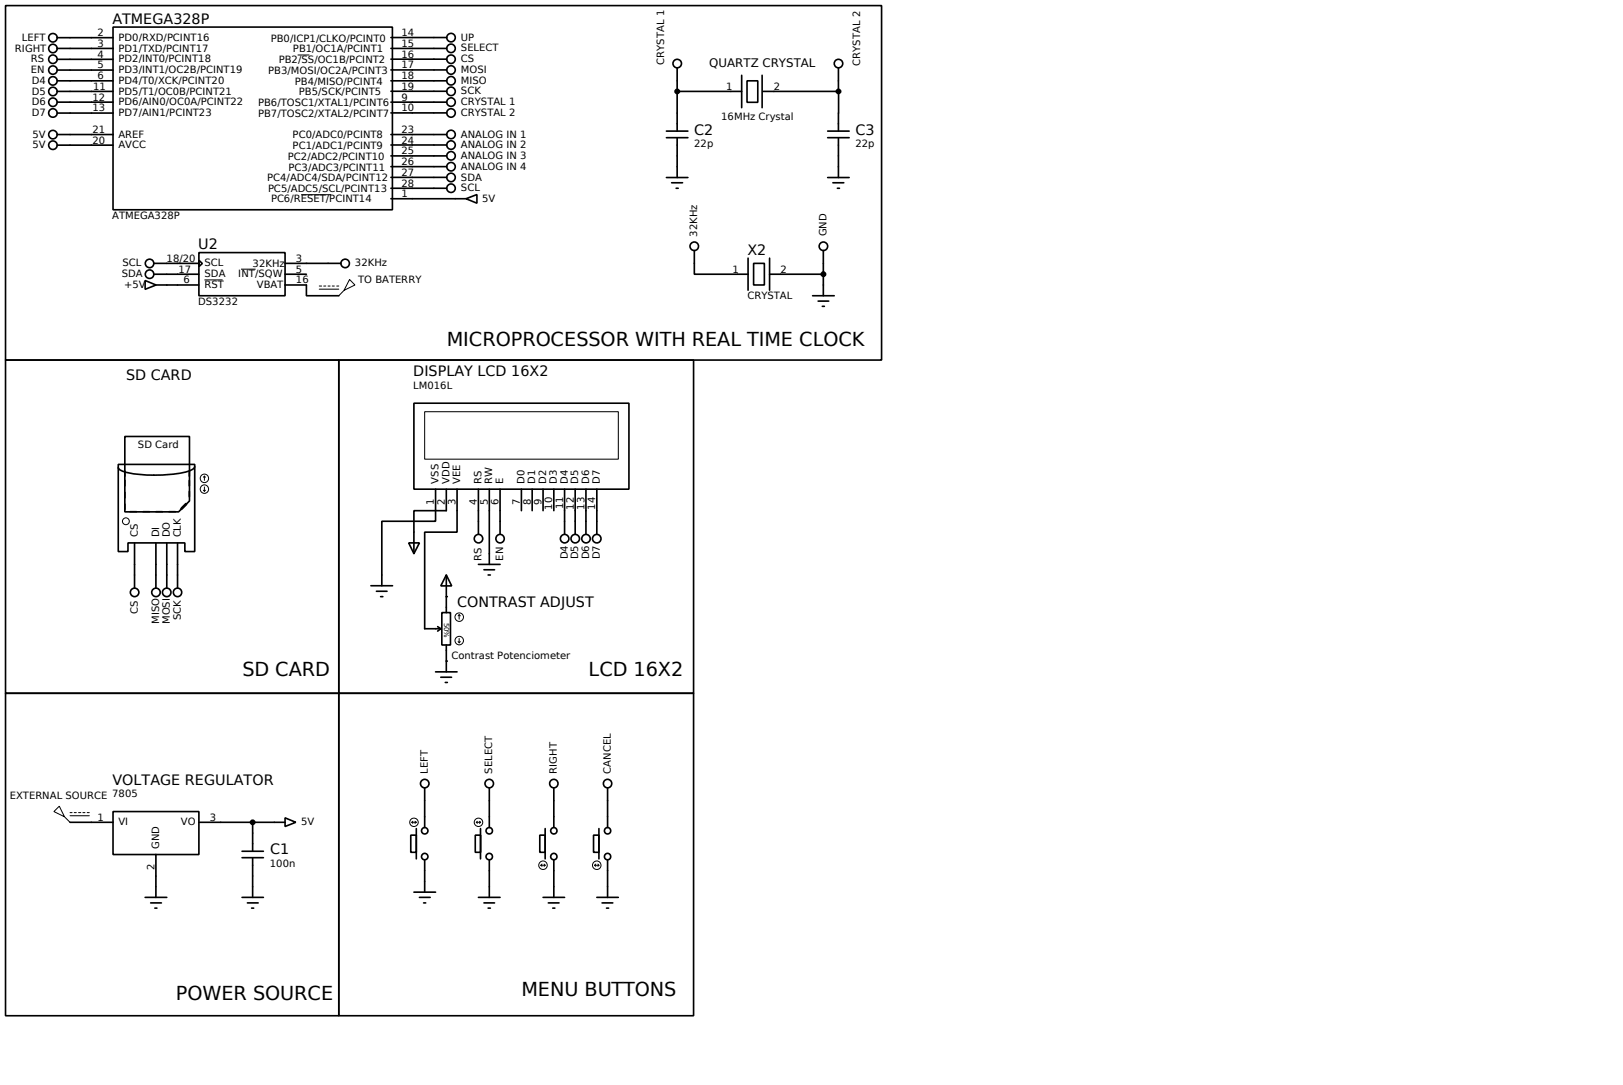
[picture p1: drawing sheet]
<svg xmlns="http://www.w3.org/2000/svg" width="383mm" height="256mm" viewBox="0 0 383 256" stroke-linecap="round" stroke-linejoin="round" font-family="sans-serif">
<g fill="none" stroke="#000" stroke-width=".39">
<path d="M1.3 1.3h207v83.8h-207zM13.5 8.9h13.2M13.5 14h13.2M13.5 11.4h13.2M13.5 16.6h13.2M13.5 19.1h13.2M26.7 6.4h66v43.2h-66zM92.4 14h13.2M92.4 11.4h13.2M92.4 16.5h13.2M92.4 19.1h13.2M92.4 8.9h13.2"/>
<path d="M160 16.1v14.9M175.2 17.8v7.7M176.5 19.1h2.5v5.1h-2.5zM180.1 17.8v7.7M198.1 16.1v14.9M13.5 21.6h13.2M13.5 24.1h13.2M13.5 26.7h13.2M13.5 31.8h13.2M13.5 34.3h13.2M92.4 24.1h13.2M92.4 26.7h13.2"/>
<path d="M92.4 21.6h13.2M92.4 31.8h13.2M92.4 34.3h13.2M92.4 39.4h13.2M92.4 36.8h13.2M157.4 31h5.1M157.4 32.5h5.1M160 21.6h15.2M160 32.5v9.5M180.3 21.6h17.8M195.5 31h5.1M195.5 32.5h5.1"/>
<path d="M198.1 32.5v9.5M47 59.7h20.3v10.2h-20.3zM92.4 41.9h13.2M92.4 44.5h13.2M92.4 47h17.7M110.1 47l2.6-1v2zM157.4 42h5.1M158.7 43.2h2.6M159.7 44.5h.5M164 59.2v5.6h12.7M194.5 59.2v10.7M195.5 42h5.1"/>
<path d="M196.8 43.2h2.6M197.8 44.5h.5M34.3 66.3l2.6 1.1-2.6 1zM36.3 62.2h10.7M36.3 64.8h10.7M36.8 67.4h10.2M47 61.5l.8 .8-.8 .7zM67.3 67.4h5.1v2.5h7.6M67.3 62.2h13.2M67.3 64.8h5.1M176.7 61v7.6M178 62.2h2.6v5.2h-2.6z"/>
<path d="M181.8 64.8h12.7M181.8 61v7.6M192 69.9h5.1M193.3 71.2h2.5M194.3 72.4h.5M1.3 85.1h78.7v78.8h-78.7zM80 85.1h83.9v78.8h-83.9zM97.8 95.3h50.8v20.3h-50.8zM27.9 109.8h18.1v20.6h-2.3v-2.1h-13.5v2.1h-2.3zM29.5 103.2h15.3v15.2l-2.6 2.6h-12.7zM29.5 111.3v1.3M29.5 113.5v1.3"/>
<path d="M29.5 116.4v1.3M29.5 119.1v1.4M43.7 119.4l-1 1.1M44.7 111.3v1.3M44.7 113.5v1.3M44.7 116.1v1.3M46 110.3a2.12 2.12 0 0 1-1.8 1.2 33 33 0 0 1-15.3-.2l-.9-.5-.1-.3M102.9 115.6v7.6h-12.7v15.2M105.4 115.6v5.1h-7.6v5.1M108 115.6v10.2h-7.7v22.8h3.8M113 115.6v10.6M115.6 115.6v17.8"/>
<path d="M118.1 115.6v10.6M123.2 115.6v5.1M125.7 115.6v5.1M128.3 115.6v5.1M130.8 115.6v5.1M133.4 115.6v10.6M135.9 115.6v10.6M138.4 115.6v10.6M141 115.6v10.6M30.7 120.9h1.6M31.8 128.3v10.6M33.8 120.9h1.5"/>
<path d="M36.8 128.3v10.6M36.8 120.9h1.6M39.4 128.3v10.6M39.9 120.9h1.6M41.9 128.3v10.6M87.6 138.4h5.1M88.9 139.8h2.5M96.6 128.3h2.5l-1.3 2.6zM97.8 125.7v5.2M105.4 135.9l1.3 2.6h-2.6zM105.4 135.9v8.9M113 133.4h5.1"/>
<path d="M114.3 134.7h2.5M115.3 135.9h.6M89.9 141h.6M102.9 158.8h5.1M103.4 148.1l.7 .5M104.1 148.6l-.7 .6M104.4 144.8h2v7.7h-2zM105.4 152.5v6.3M1.3 163.8h78.7v76.3h-78.7zM80 163.8h83.9v76.3h-83.9zM104.1 160.1h2.6M105.2 161.3h.5"/>
<path d="M16.5 194.4h10.2M26.7 191.8h20.3v10.2h-20.3zM47 194.4h20.3M59.7 194.4v6.8M67.3 193.3l2.6 1.1-2.6 .9zM97 197.4h1.4v4.1h-1.4zM98.4 195.8v7.2M100.3 186.2v9.4M112.3 197.4h1.3v4.1h-1.3zM113.5 195.8v7.2M115.6 186.2v9.4M127.5 197.4h1.3v4.1h-1.3z"/>
<path d="M128.8 195.8v7.2M130.8 186.2v9.4M140.2 197.4h1.3v4.1h-1.3zM141.5 195.8v7.2M143.5 186.2v9.4M34.3 212.1h5.1M35.6 213.4h2.5M36.6 214.6h.5M36.8 201.9v10.2M57.2 212.1h5M57.2 201.2h5M57.2 202.7h5"/>
<path d="M58.5 213.4h2.5M59.4 214.6h.5M59.7 202.7v9.4M97.8 210.9h5.1M99.1 212.1h2.5M100.1 213.4h.5M100.3 203.3v7.6M113 212.1h5.1M114.3 213.4h2.5M115.3 214.6h.6M115.6 203.3v8.8M128.3 212.1h5.1"/>
<path d="M129.5 213.4h2.6M130.6 214.6h.5M130.8 203.3v8.8M141 212.1h5.1M142.2 213.4h2.6M143.3 214.6h.5M143.5 203.3v8.8"/>
<circle cx="12.5" cy="8.9" r="1.01"/>
<circle cx="12.5" cy="19.1" r="1.01"/>
<circle cx="12.5" cy="11.5" r="1.01"/>
<circle cx="12.5" cy="14" r="1.01"/>
<circle cx="12.5" cy="16.6" r="1.01"/>
<circle cx="106.6" cy="14" r="1.01"/>
<circle cx="106.6" cy="8.9" r="1"/>
<circle cx="106.6" cy="19.1" r="1"/>
<circle cx="106.6" cy="11.4" r="1"/>
<circle cx="106.6" cy="16.5" r="1"/>
<circle cx="160" cy="15" r="1.01"/>
<circle cx="198.1" cy="15" r="1.01"/>
<circle cx="12.5" cy="34.3" r="1.01"/>
<circle cx="12.5" cy="26.7" r="1.01"/>
<circle cx="12.5" cy="21.6" r="1.01"/>
<circle cx="12.5" cy="24.2" r="1.01"/>
<circle cx="12.5" cy="31.8" r="1.01"/>
<circle cx="106.6" cy="26.7" r="1.01"/>
<circle cx="106.6" cy="34.3" r="1"/>
<circle cx="106.6" cy="31.8" r="1"/>
<circle cx="106.6" cy="24.1" r="1"/>
<circle cx="106.6" cy="36.8" r="1"/>
<circle cx="106.6" cy="21.6" r="1"/>
<circle cx="106.6" cy="39.4" r="1"/>
<circle cx="160" cy="21.6" r=".51"/>
<circle cx="198.1" cy="21.6" r=".5"/>
<circle cx="106.6" cy="44.5" r="1"/>
<circle cx="106.6" cy="41.9" r="1"/>
<circle cx="164" cy="58.2" r="1"/>
<circle cx="194.5" cy="58.2" r="1"/>
<circle cx="35.3" cy="64.8" r="1"/>
<circle cx="35.3" cy="62.3" r="1"/>
<circle cx="81.5" cy="62.3" r="1"/>
<circle cx="194.5" cy="64.8" r=".51"/>
<circle cx="113.1" cy="127.3" r="1"/>
<circle cx="118.1" cy="127.3" r="1"/>
<circle cx="133.4" cy="127.3" r="1"/>
<circle cx="135.9" cy="127.3" r="1.01"/>
<circle cx="138.5" cy="127.3" r="1"/>
<circle cx="141" cy="127.3" r="1"/>
<circle cx="31.8" cy="140" r="1.01"/>
<circle cx="36.9" cy="140" r="1"/>
<circle cx="39.4" cy="140" r="1"/>
<circle cx="41.9" cy="140" r="1"/>
<circle cx="59.7" cy="194.4" r=".5"/>
<circle cx="100.3" cy="185.2" r="1.01"/>
<circle cx="100.3" cy="196.4" r=".76"/>
<circle cx="115.6" cy="185.2" r="1"/>
<circle cx="115.6" cy="196.4" r=".75"/>
<circle cx="130.8" cy="185.2" r="1"/>
<circle cx="130.8" cy="196.4" r=".74"/>
<circle cx="143.5" cy="185.2" r="1"/>
<circle cx="143.5" cy="196.4" r=".75"/>
<circle cx="100.3" cy="202.5" r=".76"/>
<circle cx="115.6" cy="202.5" r=".75"/>
<circle cx="130.8" cy="202.5" r=".74"/>
<circle cx="143.5" cy="202.5" r=".75"/>
</g>
<g fill="#000">
<circle cx="105.4" cy="141" r=".19"/>
<circle cx="105.4" cy="156.3" r=".19"/>
</g>
<g fill="none" stroke="#000" stroke-width=".24">
<path d="M70.3 13h2.8M71.2 46h7M48.3 66.2h4.3M56.9 63.6h3.5M75.4 67.6h.6M75.4 68.3h4.6M76.5 67.6h.5M77.5 67.6h.5M78.5 67.6h.5M79.6 67.6h.4M81.3 68.6l-1.3 1.3M82.6 66.1l1.3 1.3-2.6 1.2z"/>
<path d="M100.3 97.3h45.8v11.2h-45.8zM48 115.9l.3 .2M48.3 112.6l.2 .2M48.3 112.6l-.3 .2M48.3 112.6v.9M48.3 115.1v1M48.5 115.9l-.2 .2M108.2 151.6l.3 .3M108.5 145.3l.3 .3M108.5 145.3v1M108.5 150.9v1M108.5 145.3l-.3 .3"/>
<path d="M108.8 151.6l-.3 .3M14 190.6l1.2 2.5-2.5-1.3zM15.2 193.1l1.3 1.3M16.5 192.1h.5M16.5 192.8h4.6M17.5 192.1h.5M18.6 192.1h.5M19.6 192.1h.5M20.6 192.1h.5M97.3 194.4h1.1M97.3 194.4l.2 .2M97.5 194.1l-.2 .3"/>
<path d="M98 194.1l.4 .3M98.4 194.4l-.4 .2M112.5 194.4h1M112.5 194.4l.3 .2M112.8 194.1l-.3 .3M113.3 194.1l.3 .3-.3 .2M127.8 204.5h1M127.8 204.5l.3 .3M128.1 204.2l-.3 .3M128.6 204.2l.2 .3M128.8 204.5l-.2 .3M140.5 204.5h1"/>
<path d="M140.5 204.5l.3 .3M140.8 204.2l-.3 .3M141.3 204.2l.2 .3M141.5 204.5l-.2 .3"/>
<circle cx="48.3" cy="115.6" r="1"/>
<circle cx="48.3" cy="113.1" r="1"/>
<circle cx="29.7" cy="123.2" r=".81"/>
<circle cx="108.5" cy="145.9" r="1.01"/>
<circle cx="108.5" cy="151.4" r="1"/>
<circle cx="97.8" cy="194.4" r="1.01"/>
<circle cx="113.1" cy="194.4" r="1"/>
<circle cx="128.3" cy="204.5" r="1"/>
<circle cx="141" cy="204.5" r="1"/>
</g>
<g fill="#000">
<circle cx="160" cy="21.6" r=".51"/>
<circle cx="198.1" cy="21.6" r=".5"/>
<circle cx="194.5" cy="64.8" r=".51"/>
<circle cx="59.7" cy="194.4" r=".5"/>
</g>
<path d="M44 119.1l-1.1 1.1" fill="none" stroke="#000" stroke-width=".64"/>
<g font-size="4.6">
<text x="105.6" y="81.7">MICROPROCESSOR WITH REAL TIME CLOCK</text>
<text x="57.3" y="159.9">SD CARD</text>
<text x="139.1" y="159.9">LCD 16X2</text>
<text x="41.6" y="236.4">POWER SOURCE</text>
<text x="123.2" y="235.4">MENU BUTTONS</text>
</g>
<g font-size="3.4">
<text x="26.6" y="5.6">ATMEGA328P</text>
<text x="164" y="31.8">C2</text>
<text x="202.1" y="31.8">C3</text>
<text x="46.8" y="58.9">U2</text>
<text x="176.6" y="60.2">X2</text>
<text x="29.8" y="89.7">SD CARD</text>
<text x="97.6" y="89">DISPLAY LCD 16X2</text>
<text x="108" y="143.5">CONTRAST ADJUST</text>
<text x="26.6" y="185.4">VOLTAGE REGULATOR</text>
<text x="63.8" y="201.9">C1</text>
</g>
<text font-size="2.8" x="167.6" y="15.8">QUARTZ CRYSTAL</text>
<g font-size="2.4">
<text x="5.2" y="9.6">LEFT</text>
<text x="23" y="11.1">3</text>
<text x="23" y="8.6">2</text>
<text x="28" y="9.6">PD0/RXD/PCINT16</text>
<text x="64" y="9.8">PB0/ICP1/CLKO/PCINT0</text>
<text x="94.9" y="8.5">14</text>
<text x="94.9" y="11.1">15</text>
<text x="108.9" y="9.6">UP</text>
<text x="3.5" y="12.2">RIGHT</text>
<text x="7.3" y="14.7">RS</text>
<text x="7.3" y="17.3">EN</text>
<text x="23" y="16.2">5</text>
<text x="23" y="13.6">4</text>
<text x="28" y="17.3">PD3/INT1/OC2B/PCINT19</text>
<text x="28" y="14.7">PD2/INT0/PCINT18</text>
<text x="28" y="12.2">PD1/TXD/PCINT17</text>
<text x="63.4" y="17.5">PB3/MOSI/OC2A/PCINT3</text>
<text x="65.9" y="14.9">PB2/SS/OC1B/PCINT2</text>
<text x="69.2" y="12.4">PB1/OC1A/PCINT1</text>
<text x="94.9" y="16.2">17</text>
<text x="94.9" y="13.6">16</text>
<text x="108.9" y="14.7">CS</text>
<text x="108.9" y="12.2">SELECT</text>
<text x="108.9" y="17.3">MOSI</text>
<text x="156.9" y="15.3" transform="rotate(-90 156.9 15.3)">CRYSTAL 1</text>
<text x="203.2" y="15.5" transform="rotate(-90 203.2 15.5)">CRYSTAL 2</text>
<text x="7.5" y="22.3">D5</text>
<text x="7.5" y="19.8">D4</text>
<text x="21.8" y="23.8">12</text>
<text x="22" y="21.3">11</text>
<text x="23" y="18.7">6</text>
<text x="28" y="22.3">PD5/T1/OC0B/PCINT21</text>
<text x="28" y="19.8">PD4/T0/XCK/PCINT20</text>
<text x="69.7" y="20">PB4/MISO/PCINT4</text>
<text x="70.6" y="22.5">PB5/SCK/PCINT5</text>
<text x="94.9" y="18.7">18</text>
<text x="94.9" y="21.2">19</text>
<text x="94.9" y="23.8">9</text>
<text x="108.9" y="22.3">SCK</text>
<text x="108.9" y="19.8">MISO</text>
<text x="171.6" y="21.3">1</text>
<text x="182.8" y="21.3">2</text>
<text x="7.5" y="24.9">D6</text>
<text x="7.5" y="27.4">D7</text>
<text x="21.8" y="26.3">13</text>
<text x="28" y="24.9">PD6/AIN0/OC0A/PCINT22</text>
<text x="28" y="27.4">PD7/AIN1/PCINT23</text>
<text x="61" y="27.6">PB7/TOSC2/XTAL2/PCINT7</text>
<text x="61" y="25.1">PB6/TOSC1/XTAL1/PCINT6</text>
<text x="94.9" y="26.3">10</text>
<text x="108.9" y="24.9">CRYSTAL 1</text>
<text x="108.9" y="27.4">CRYSTAL 2</text>
<text x="170.4" y="28.4">16MHz Crystal</text>
<text x="7.7" y="32.5">5V</text>
<text x="7.7" y="35">5V</text>
<text x="21.8" y="34">20</text>
<text x="21.8" y="31.4">21</text>
<text x="28" y="35">AVCC</text>
<text x="28" y="32.5">AREF</text>
<text x="69.1" y="35.2">PC1/ADC1/PCINT9</text>
<text x="69.1" y="32.7">PC0/ADC0/PCINT8</text>
<text x="94.9" y="33.9">24</text>
<text x="94.9" y="31.4">23</text>
<text x="108.9" y="32.5">ANALOG IN 1</text>
<text x="108.9" y="35">ANALOG IN 2</text>
<text x="164" y="34.8">22p</text>
<text x="202.1" y="34.8">22p</text>
<text x="68" y="37.8">PC2/ADC2/PCINT10</text>
<text x="68.2" y="40.3">PC3/ADC3/PCINT11</text>
<text x="94.9" y="41.6">27</text>
<text x="94.9" y="39">26</text>
<text x="94.9" y="36.5">25</text>
<text x="108.9" y="40.1">ANALOG IN 4</text>
<text x="108.9" y="37.6">ANALOG IN 3</text>
<text x="63.1" y="42.9">PC4/ADC4/SDA/PCINT12</text>
<text x="63.3" y="45.4">PC5/ADC5/SCL/PCINT13</text>
<text x="64" y="47.7">PC6/RESET/PCINT14</text>
<text x="94.9" y="46.6">1</text>
<text x="94.9" y="44.1">28</text>
<text x="108.9" y="42.7">SDA</text>
<text x="108.9" y="45.2">SCL</text>
<text x="113.9" y="47.7">5V</text>
<text x="26.5" y="51.7">ATMEGA328P</text>
<text x="164.7" y="55.9" transform="rotate(-90 164.7 55.9)">32KHz</text>
<text x="195.3" y="55.9" transform="rotate(-90 195.3 55.9)">GND</text>
<text x="28.8" y="65.5">SDA</text>
<text x="28.9" y="63">SCL</text>
<text x="39.3" y="61.9">18/20</text>
<text x="42.2" y="64.4">17</text>
<text x="48.3" y="65.5">SDA</text>
<text x="48.3" y="63">SCL</text>
<text x="56.3" y="65.5">INT/SQW</text>
<text x="59.7" y="63.2">32KHz</text>
<text x="69.9" y="64.4">5</text>
<text x="69.9" y="61.9">3</text>
<text x="83.9" y="63">32KHz</text>
<text x="173.1" y="64.4">1</text>
<text x="184.4" y="64.4">2</text>
<text x="29.3" y="68.1">+5V</text>
<text x="43.4" y="67">6</text>
<text x="48.3" y="68.1">RST</text>
<text x="60.7" y="68.1">VBAT</text>
<text x="69.9" y="67">16</text>
<text x="84.6" y="66.8">TO BATERRY</text>
<text x="176.6" y="70.7">CRYSTAL</text>
<text x="46.8" y="72.1">DS3232</text>
<text x="97.6" y="91.9">LM016L</text>
<text x="32.6" y="105.8">SD Card</text>
<text x="102.5" y="119.3" transform="rotate(-90 102.5 119.3)">1</text>
<text x="103.6" y="114.3" transform="rotate(-90 103.6 114.3)">VSS</text>
<text x="105.1" y="119.3" transform="rotate(-90 105.1 119.3)">2</text>
<text x="106.2" y="114.3" transform="rotate(-90 106.2 114.3)">VDD</text>
<text x="107.6" y="119.3" transform="rotate(-90 107.6 119.3)">3</text>
<text x="108.7" y="114.3" transform="rotate(-90 108.7 114.3)">VEE</text>
<text x="112.7" y="119.3" transform="rotate(-90 112.7 119.3)">4</text>
<text x="113.8" y="114.3" transform="rotate(-90 113.8 114.3)">RS</text>
<text x="115.2" y="119.3" transform="rotate(-90 115.2 119.3)">5</text>
<text x="116.3" y="114.3" transform="rotate(-90 116.3 114.3)">RW</text>
<text x="117.8" y="119.3" transform="rotate(-90 117.8 119.3)">6</text>
<text x="118.9" y="114.3" transform="rotate(-90 118.9 114.3)">E</text>
<text x="122.8" y="119.3" transform="rotate(-90 122.8 119.3)">7</text>
<text x="123.9" y="114.3" transform="rotate(-90 123.9 114.3)">D0</text>
<text x="125.4" y="119.3" transform="rotate(-90 125.4 119.3)">8</text>
<text x="126.5" y="114.3" transform="rotate(-90 126.5 114.3)">D1</text>
<text x="127.9" y="119.3" transform="rotate(-90 127.9 119.3)">9</text>
<text x="129" y="114.3" transform="rotate(-90 129 114.3)">D2</text>
<text x="131.6" y="114.3" transform="rotate(-90 131.6 114.3)">D3</text>
<text x="134.1" y="114.3" transform="rotate(-90 134.1 114.3)">D4</text>
<text x="136.6" y="114.3" transform="rotate(-90 136.6 114.3)">D5</text>
<text x="139.2" y="114.3" transform="rotate(-90 139.2 114.3)">D6</text>
<text x="141.7" y="114.3" transform="rotate(-90 141.7 114.3)">D7</text>
<text x="130.5" y="120.5" transform="rotate(-90 130.5 120.5)">10</text>
<text x="133" y="120.3" transform="rotate(-90 133 120.3)">11</text>
<text x="135.5" y="120.5" transform="rotate(-90 135.5 120.5)">12</text>
<text x="138.1" y="120.5" transform="rotate(-90 138.1 120.5)">13</text>
<text x="140.6" y="120.5" transform="rotate(-90 140.6 120.5)">14</text>
<text x="32.5" y="127" transform="rotate(-90 32.5 127)">CS</text>
<text x="37.6" y="127" transform="rotate(-90 37.6 127)">DI</text>
<text x="40.1" y="127" transform="rotate(-90 40.1 127)">DO</text>
<text x="42.7" y="127" transform="rotate(-90 42.7 127)">CLK</text>
<text x="113.8" y="132.5" transform="rotate(-90 113.8 132.5)">RS</text>
<text x="118.9" y="132.5" transform="rotate(-90 118.9 132.5)">EN</text>
<text x="134.1" y="132.2" transform="rotate(-90 134.1 132.2)">D4</text>
<text x="136.6" y="132.2" transform="rotate(-90 136.6 132.2)">D5</text>
<text x="139.2" y="132.2" transform="rotate(-90 139.2 132.2)">D6</text>
<text x="141.7" y="132.2" transform="rotate(-90 141.7 132.2)">D7</text>
<text x="32.5" y="145.2" transform="rotate(-90 32.5 145.2)">CS</text>
<text x="37.6" y="147.5" transform="rotate(-90 37.6 147.5)">MISO</text>
<text x="40.1" y="147.5" transform="rotate(-90 40.1 147.5)">MOSI</text>
<text x="42.7" y="146.6" transform="rotate(-90 42.7 146.6)">SCK</text>
<text x="106.7" y="155.7">Contrast Potenciometer</text>
<text x="101.1" y="182.9" transform="rotate(-90 101.1 182.9)">LEFT</text>
<text x="116.3" y="182.9" transform="rotate(-90 116.3 182.9)">SELECT</text>
<text x="131.6" y="182.9" transform="rotate(-90 131.6 182.9)">RIGHT</text>
<text x="144.3" y="182.9" transform="rotate(-90 144.3 182.9)">CANCEL</text>
<text x="2.3" y="188.8">EXTERNAL SOURCE 7805</text>
<text x="23" y="194">1</text>
<text x="28" y="195.1">VI</text>
<text x="42.8" y="195.1">VO</text>
<text x="49.6" y="194">3</text>
<text x="71.2" y="195.1">5V</text>
<text x="37.6" y="200.7" transform="rotate(-90 37.6 200.7)">GND</text>
<text x="36.5" y="205.7" transform="rotate(-90 36.5 205.7)">2</text>
<text x="63.7" y="205">100n</text>
</g>
<text font-size="1.6" x="105" y="147.2" transform="rotate(90 105 147.2)">50%</text>
</svg>
